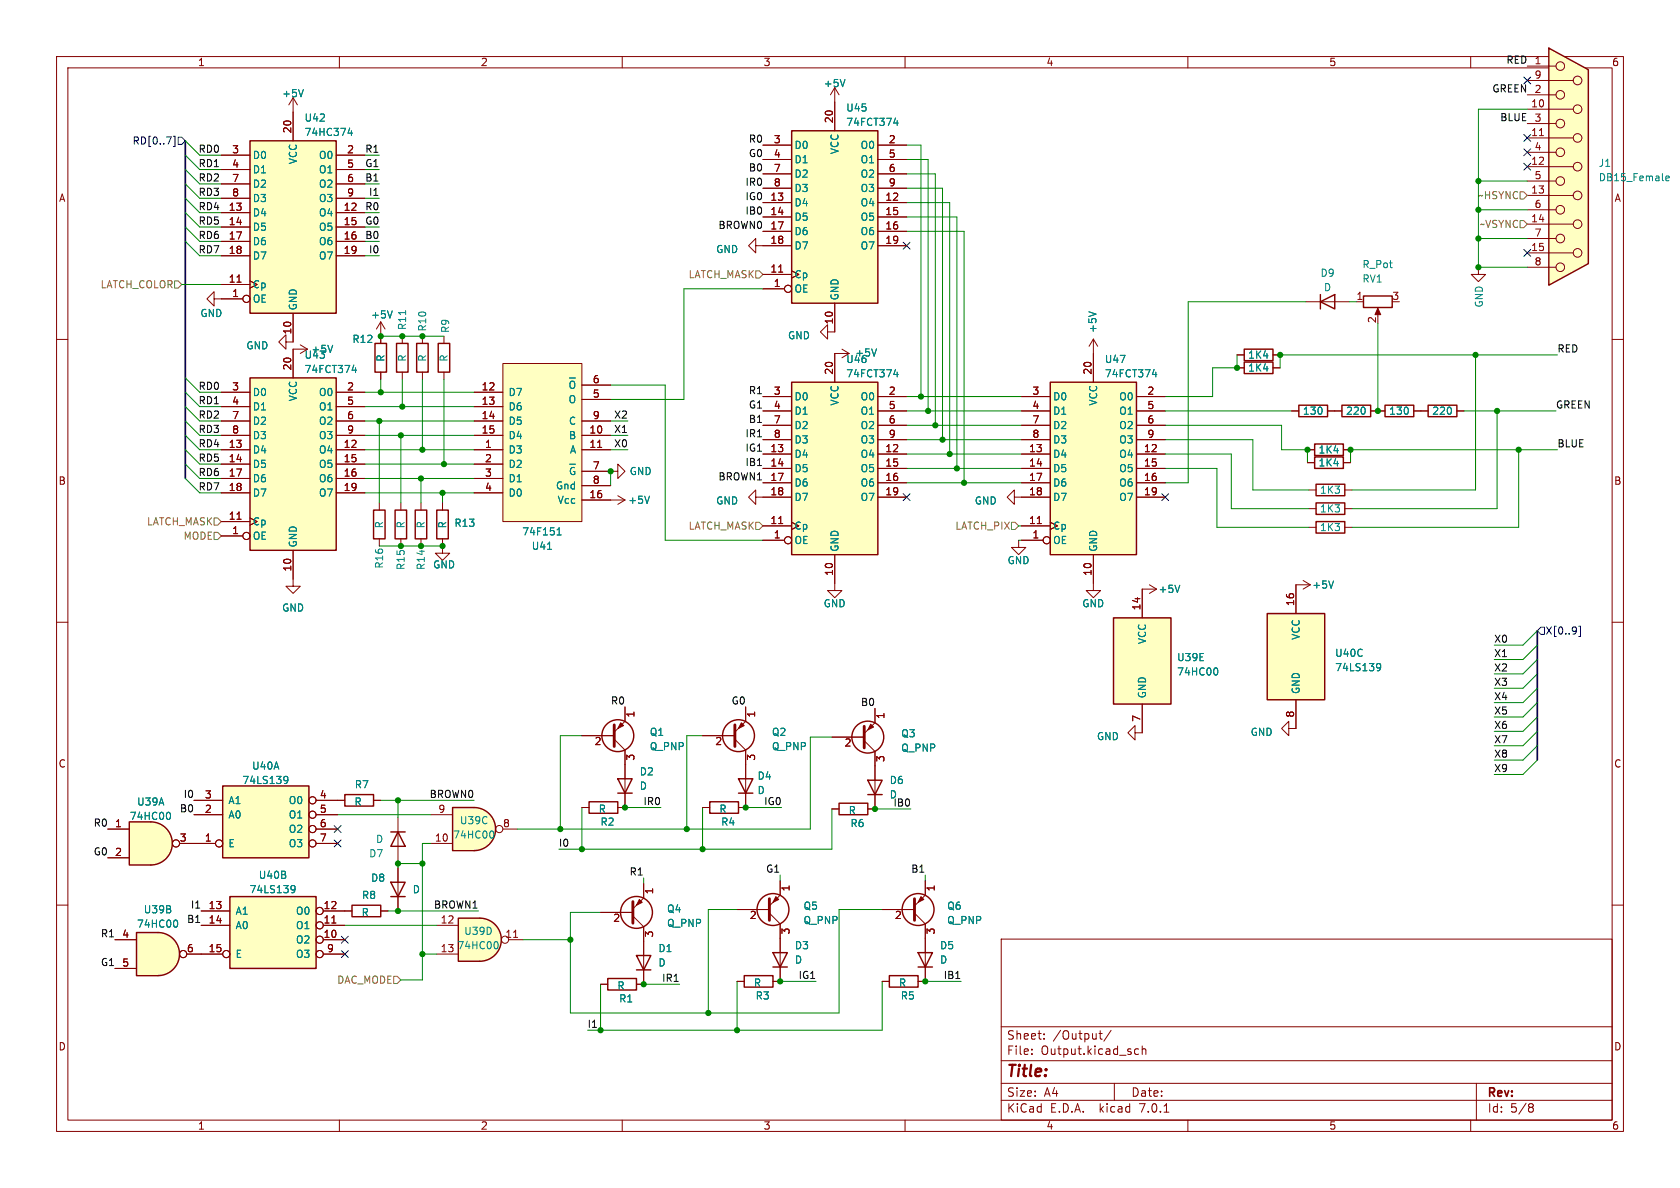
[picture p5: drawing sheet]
<svg xmlns="http://www.w3.org/2000/svg" width="297mm" height="210mm" viewBox="0 0 297 210" stroke-linecap="round" stroke-linejoin="round" font-family="sans-serif">
<g fill="none" stroke="#840000" stroke-width=".18">
<path d="M10 10h277v190h-277zM12 12h273v186h-273zM60 10v2M110 10v2M160 10v2M210 10v2M260 10v2M10 60h2M285 60h2M10 110h2M285 110h2M147.1 130.3h5.7"/>
<path d="M152.8 130.9l1.9 1.9v2.6M154.7 125.2v2.6l-1.9 1.9M10 160h2M124.2 142.7h1.3M130.6 142.7h1.2M137.9 155.7v2.5l-1.9 1.9M285 160h2M130.3 160.8h5.7M136 161.4l1.9 1.9v2.6M177 166h108v32h-108zM60 198v2M110 198v2"/>
<path d="M160 198v2M177 194.5h108M177 191.5h108M177 187.5h108M177 181.5h108M182.4 186.3v.1M182.4 185.5v.1M184.6 183.6v.1M184.6 182.8v.1M194.3 182.7h.6M194.5 182.2v1.3l.4 .2M196.4 182.1l-1.3 2"/>
<path d="M197 191.5v3M200.7 186.3h.6M200.7 185.5h.6M201.9 185.5l.2-.1 .4 .1 .1 .9M201.9 184.9v1.5M205.8 196.6h.8M210 198v2M260 198v2M261 191.5v6.5M270.5 195.1l.4 .1 .2 .2-.3 .3M270.5 195.7h.3M270.8 195.7l.2 .2 .1 .4-.2 .2-.4 .1"/>
</g>
<path d="M152.8 128.4v3.8M136 158.9v3.8" fill="none" stroke="#840000" stroke-width=".51"/>
<g fill="#840000" stroke="#840000" stroke-width=".18">
<path d="M137.2 158.5l.5 .5-1 .5z"/>
<path d="M153.9 128l.5 .5-1 .5z"/>
</g>
<g fill="none" stroke="#840000" stroke-width=".25">
<path d="M125.5 141.7h5.1v2.1h-5.1z"/>
<circle cx="153.4" cy="130.3" r="2.82"/>
<circle cx="136.7" cy="160.8" r="2.82"/>
</g>
<path d="M27.9 164.8a3.8 3.8 0 0 1 3.8 3.9 3.8 3.8 0 0 1-3.8 3.8z" fill="#ffffc2" stroke="#ffffc2" stroke-width=".18"/>
<path d="M24.1 164.8h3.8v7.7h-3.8z" fill="#ffffc2"/>
<g fill="none" stroke="#840000" stroke-width=".25">
<path d="M24.1 164.8h3.8a3.8 3.8 0 0 1 3.8 3.9 3.8 3.8 0 0 1-3.8 3.8h-3.8zM112.5 168.9h2.6l-1.3 2.6zM112.5 171.5h2.6"/>
<circle cx="112.5" cy="161.3" r="2.82"/>
</g>
<g fill="none" stroke="#840000" stroke-width=".18">
<path d="M51.8 102.4v1.2h1.3l-1.3 1.3-1.3-1.3h1.3M113.8 156.2v2.6l-1.9 1.9M20.3 166.1h3.8M20.3 171.2h3.8M33 168.7h2.6M106.2 161.3h5.7M111.9 161.9l1.9 1.9v10.2"/>
<circle cx="32.4" cy="168.7" r=".63"/>
</g>
<path d="M31.1 162.6a.79 .79 0 0 1 0 1.3" fill="none" stroke="#008484" stroke-width=".18"/>
<path d="M111.9 159.4v3.8" fill="none" stroke="#840000" stroke-width=".51"/>
<path d="M113 159l.5 .5-1 .5z" fill="#840000" stroke="#840000" stroke-width=".18"/>
<path d="M26.7 145.3a3.8 3.8 0 0 1 3.8 3.8 3.8 3.8 0 0 1-3.8 3.8z" fill="#ffffc2" stroke="#ffffc2" stroke-width=".18"/>
<path d="M22.9 145.3h3.8v7.6h-3.8z" fill="#ffffc2"/>
<path d="M70.1 60.7h2v5.1h-2zM77.2 90.2h2v5.1h-2zM22.9 145.3h3.8a3.8 3.8 0 0 1 3.8 3.8 3.8 3.8 0 0 1-3.8 3.8h-3.8z" fill="none" stroke="#840000" stroke-width=".25"/>
<g fill="none" stroke="#840000" stroke-width=".18">
<path d="M71.1 59.4v1.3M71.1 65.8v1.3M78.2 88.9v1.3M78.2 95.3v1.2M107.9 83.3h1.3v-1.3l1.3 1.3-1.3 1.3v-1.3M107.9 88.4h2.6M109.2 87.6l1.3 .8M110.5 88.4l-1.3 .8M133.6 87.9v-1.3l-1.3 1.3 1.3 1.3v-1.3h1.3M147.6 103.1v1.3h1.2l-1.2 1.3-1.3-1.3h1.3M201.9 104.1h2.6M203.2 103.4l1.3 .7"/>
<path d="M204.5 104.1l-1.3 .8M19 146.6h3.9M19 151.6h3.9M31.7 149.1h2.6"/>
<circle cx="31.1" cy="149.1" r=".63"/>
</g>
<path d="M114.8 87.7l-.4 1.3M208.6 103.5l-.5 1.2M29.8 143.6a.79 .79 0 0 1 0 1.3" fill="none" stroke="#008484" stroke-width=".18"/>
<path d="M273.8 8.5l7 3.8v34.3l-7 3.8z" fill="#ffffc2"/>
<g fill="none" stroke="#840000" stroke-width=".18">
<path d="M270 19.3h8.1M270 16.8h5.1M270 14.2h8.1M270 11.7h5.1M270 39.6h8.1M270 37.1h5.1M270 34.5h8.1M270 32h5.1M270 29.5h8.1M270 26.9h5.1M270 24.4h8.1M270 21.8h5.1"/>
<path d="M272.1 24h.8M67.3 56.9l-.8 1.3M67.3 56.9v2.5M67.3 56.9l.8 1.3M74.7 59.4v1.3M78.5 59.4v1.3M270 47.2h5.1M270 44.7h8.1M270 42.2h5.1M74.7 65.8v1.3M78.5 65.8v1.3M102.9 130h5.7"/>
<path d="M108.6 130.7l1.9 1.9v10.1h-1.3M110.5 125v2.5l-1.9 1.9M124.2 130h5.7M129.9 130.7l1.9 1.9v2.5M131.8 125v2.5l-1.9 1.9M102.9 142.7h1.2"/>
<circle cx="275.8" cy="16.8" r=".76"/>
<circle cx="275.8" cy="11.7" r=".76"/>
<circle cx="278.9" cy="19.3" r=".76"/>
<circle cx="278.9" cy="14.2" r=".76"/>
<circle cx="275.8" cy="37.1" r=".76"/>
<circle cx="275.8" cy="32" r=".76"/>
<circle cx="275.8" cy="26.9" r=".76"/>
<circle cx="275.8" cy="21.8" r=".76"/>
<circle cx="278.9" cy="39.6" r=".76"/>
<circle cx="278.9" cy="34.5" r=".76"/>
<circle cx="278.9" cy="24.4" r=".76"/>
<circle cx="278.9" cy="29.5" r=".76"/>
<circle cx="275.8" cy="47.2" r=".76"/>
<circle cx="275.8" cy="42.2" r=".76"/>
<circle cx="278.9" cy="44.7" r=".76"/>
</g>
<g fill="none" stroke="#840000" stroke-width=".25">
<path d="M273.8 8.5l7 3.8v34.3l-7 3.8zM73.7 60.7h2v5.1h-2zM77.5 60.7h2v5.1h-2zM109.2 137.7h2.6l-1.3 2.5zM104.1 141.7h5.1v2.1h-5.1zM109.2 140.2h2.6"/>
<circle cx="109.2" cy="130" r="2.82"/>
<circle cx="130.6" cy="130" r="2.82"/>
</g>
<path d="M294.5 31.5l.6-.1-.1-.2-.3-.1-.2 .2 .1 .6h.4M69.4 54.9l-.5 1.3" fill="none" stroke="#008484" stroke-width=".18"/>
<path d="M108.6 128.1v3.9M129.9 128.1v3.9" fill="none" stroke="#840000" stroke-width=".51"/>
<g fill="#840000" stroke="#840000" stroke-width=".18">
<path d="M109.7 127.8l.5 .5-1 .5z"/>
<path d="M131.1 127.8l.5 .5-1 .5z"/>
</g>
<path d="M83.8 142.7a3.8 3.8 0 0 1 3.8 3.9 3.8 3.8 0 0 1-3.8 3.8z" fill="#ffffc2" stroke="#ffffc2" stroke-width=".18"/>
<path d="M80 142.7h3.8v7.7h-3.8z" fill="#ffffc2"/>
<path d="M66 90.2h2.1v5.1h-2.1zM69.8 90.2h2.1v5.1h-2.1zM80 142.7h3.8a3.8 3.8 0 0 1 3.8 3.9 3.8 3.8 0 0 1-3.8 3.8h-3.8z" fill="none" stroke="#840000" stroke-width=".25"/>
<g fill="none" stroke="#840000" stroke-width=".18">
<path d="M83.8 79.5h5.1M83.8 77h5.1M83.8 69.3h5.1M83.8 71.9h5.1M83.8 74.4h5.1M88.9 64.3h14v27.9h-14zM102.9 79.5h5M102.9 77h5M102.9 74.4h5M102.9 70.6h5M102.9 68.1h5M105.7 79.1h.7"/>
<path d="M67.1 88.9v1.3M67.1 95.3v1.2M70.9 88.9v1.3M70.9 95.3v1.2M83.8 82h5.1M83.8 84.6h5.1M83.8 87.1h5.1M102.9 88.4h5M102.9 83.3h5M102.9 85.9h5M76.2 149.1h3.8M76.2 144h3.8"/>
<path d="M88.9 146.6h2.5"/>
<circle cx="88.3" cy="146.6" r=".63"/>
</g>
<path d="M100.7 66.8h1M100.8 67.8a.42 .42 0 0 1 .4-.4 .42 .42 0 0 1 .4 .4M96.8 97.1h.7M98.5 94.6h.7M98.5 93.7l.3-.4v1.3M100.7 82.1h1M101.6 82.7h-.5l-.2 .2M87 146.9a.79 .79 0 0 1 0 1.3" fill="none" stroke="#008484" stroke-width=".18"/>
<g fill="#ffffc2" stroke="#ffffc2" stroke-width=".18">
<path d="M88.9 64.3h14v27.9h-14z"/>
<path d="M84.8 162.3a3.8 3.8 0 0 1 3.8 3.8 3.8 3.8 0 0 1-3.8 3.8z"/>
</g>
<path d="M81 162.3h3.8v7.6h-3.8z" fill="#ffffc2"/>
<g fill="none" stroke="#840000" stroke-width=".25">
<path d="M44.2 24.9h15.2v30.5h-15.2zM140 23.1h15.2v30.5h-15.2zM233.4 53.3l2.6-1.2v2.5zM233.4 52.1v2.5M241 52.3h5.1v2.1h-5.1zM44.2 66.8h15.2v30.5h-15.2zM66.3 60.7h2v5.1h-2zM140 67.6h15.2v30.4h-15.2zM185.7 67.6h15.2v30.4h-15.2zM220 61.7h5v2.1h-5zM220 64h5v2h-5zM229.6 71.6h5.1v2.1h-5.1z"/>
<path d="M232.4 78.5h5.1v2h-5.1zM237.2 71.6h5.1v2.1h-5.1zM244.9 71.6h5v2.1h-5zM252.5 71.6h5.1v2.1h-5.1zM73.4 90.2h2v5.1h-2zM232.4 80.8h5.1v2h-5.1zM232.7 88.9h5v2h-5zM232.7 92.2h5v2h-5zM232.7 85.6h5v2h-5zM196.8 109.2h10.2v15.3h-10.2zM224 108.5h10.2v15.2h-10.2zM39.4 138.9h15.2v12.7h-15.2z"/>
<path d="M130.6 137.7h2.5l-1.3 2.5zM153.4 137.9h2.6l-1.3 2.6zM40.6 158.5h15.3v12.7h-15.3zM61 140.5h5v2h-5zM69.1 156h2.5l-1.2 2.5zM69.1 147.1h2.5M69.1 158.5h2.5M70.4 147.1l1.2 2.5h-2.5zM130.6 140.2h2.5M148.3 142h5.1v2h-5.1zM153.4 140.5h2.6M62.2 160h5.1v2.1h-5.1z"/>
<path d="M81 162.3h3.8a3.8 3.8 0 0 1 3.8 3.8 3.8 3.8 0 0 1-3.8 3.8h-3.8zM107.4 173h5.1v2h-5.1zM131.6 172.5h5.1v2h-5.1zM136.7 168.4h2.5l-1.3 2.5zM136.7 170.9h2.5M157.2 172.5h5.1v2h-5.1zM162.3 168.4h2.5l-1.2 2.5zM162.3 170.9h2.5"/>
<circle cx="162.3" cy="160.8" r="2.82"/>
</g>
<g fill="none" stroke="#840000" stroke-width=".18">
<path d="M51.8 17.3v7.6M51.8 17.3l-.7 1.2M51.8 17.3l.8 1.2M147.6 15.5v7.6M147.6 15.5l-.8 1.3M147.6 15.5l.7 1.3M39.1 37.6h5.1M39.1 27.4h5.1M39.1 30h5.1M39.1 32.5h5.1M39.1 35.1h5.1M59.4 37.6h5.1"/>
<path d="M59.4 27.4h5.1M59.4 30h5.1M59.4 32.5h5.1M59.4 35.1h5.1M134.9 35.8h5.1M134.9 38.4h5.1M134.9 25.7h5.1M134.9 28.2h5.1M134.9 30.7h5.1M134.9 33.3h5.1M155.2 35.8h5.1M155.2 38.4h5.1"/>
<path d="M155.2 25.7h5.1M155.2 28.2h5.1M155.2 30.7h5.1M155.2 33.3h5.1M37.8 52.8v-1.2l-1.2 1.2 1.2 1.3v-1.3h5.1M39.1 50.3h5.1M39.1 40.1h5.1M39.1 42.7h5.1M39.1 45.2h5.1M41.9 49.9h.7M51.8 55.4v5.1h-1.3v1.2l-1.2-1.2 1.2-1.3v1.3M59.4 40.1h5.1"/>
<path d="M59.4 42.7h5.1M59.4 45.2h5.1M67.3 59.4v1.3M133.6 43.4v-1.2l-1.3 1.2 1.3 1.3v-1.3h6.4M134.9 51.1h3.8M134.9 48.5h5.1M134.9 40.9h5.1M137.7 48.1h.7M147.6 53.6v5.1h-1.3v1.2l-1.3-1.2 1.3-1.3v1.3M155.2 40.9h5.1M155.2 43.4h5.1M193.3 59.9l-.8 1.3"/>
<path d="M193.3 59.9v7.7M193.3 59.9l.8 1.3M230.9 53.3h7.6M239.8 53.3h1.2M243.6 54.9v1M261.4 47.2v1.3h1.2l-1.2 1.3-1.3-1.3h1.3M39.1 79.5h5.1M39.1 69.3h5.1M39.1 71.9h5.1M39.1 74.4h5.1M39.1 77h5.1M53.1 61l1.3 .7"/>
<path d="M54.4 61.7h-2.6v5.1M54.4 61.7l-1.3 .8M59.4 79.5h5.1M59.4 69.3h5.1M59.4 71.9h5.1M59.4 74.4h5.1M59.4 77h5.1M67.3 65.8v1.3M83.8 79.5h5.1M83.8 69.3h5.1M83.8 71.9h5.1M83.8 74.4h5.1"/>
<path d="M83.8 77h5.1M102.9 79.5h5M102.9 74.4h5M102.9 77h5M102.9 70.6h5M102.9 68.1h5M105.7 79.1h.7M134.9 70.1h5.1M134.9 72.6h5.1M134.9 75.2h5.1M134.9 77.7h5.1M148.8 61.7l1.3 .8"/>
<path d="M150.1 62.5h-2.5v5.1M150.1 62.5l-1.3 .7M155.2 70.1h5.1M155.2 72.6h5.1M155.2 75.2h5.1M155.2 77.7h5.1M180.6 70.1h5.1M180.6 72.6h5.1M180.6 75.2h5.1M180.6 77.7h5.1M200.9 70.1h5.1M200.9 72.6h5.1"/>
<path d="M200.9 75.2h5.1M200.9 77.7h5.1M218.7 62.7h1.3M218.7 65h1.3M225 62.7h1.3M225 65h1.3M228.3 72.6h1.3M231.1 79.5h1.3M234.7 72.6h2.5M237.5 79.5h1.3M242.3 72.6h2.6M249.9 72.6h2.6"/>
<path d="M257.6 72.6h1.2M39.1 94.7h3.8M39.1 92.2h5.1M39.1 82h5.1M39.1 84.6h5.1M39.1 87.1h5.1M41.9 91.8h.7M51.8 97.3v5.1M59.4 82h5.1M59.4 84.6h5.1M59.4 87.1h5.1M74.4 88.9v1.3"/>
<path d="M74.4 95.3v1.2M78.2 95.3v2.5h1.3l-1.3 1.3-1.2-1.3h1.2M78.2 88.9v1.3M83.8 82h5.1M83.8 84.6h5.1M83.8 87.1h5.1M102.9 88.4h5M102.9 83.3h5M102.9 85.9h5M134.9 95.5h3.8M134.9 93h5.1M134.9 80.3h5.1"/>
<path d="M134.9 82.8h5.1M134.9 85.3h5.1M134.9 87.9h5.1M137.7 92.6h.7M147.6 98v5.1M155.2 80.3h5.1M155.2 82.8h5.1M155.2 85.3h5.1M155.2 87.9h5.1M179.3 87.9v-1.3l-1.2 1.3 1.2 1.3v-1.3h6.4M180.1 95.5v1.3h1.3l-1.3 1.2-1.3-1.2h1.3M180.6 95.5h3.8"/>
<path d="M180.6 93h5.1M180.6 80.3h5.1M180.6 82.8h5.1M180.6 85.3h5.1M183.4 92.6h.7M193.3 98v6.4h1.3l-1.3 1.3-1.3-1.3h1.3M200.9 80.3h5.1M200.9 82.8h5.1M200.9 85.3h5.1M200.9 87.9h5.1M231.1 81.8h1.3M231.4 89.9h1.3"/>
<path d="M231.4 93.2h1.3M231.4 86.6h1.3M237.5 81.8h1.3M237.7 89.9h1.3M237.7 93.2h1.3M237.7 86.6h1.3M201.9 104.1v5.1M230.4 102.6l1.2 .8M231.6 103.4h-2.5v5.1M231.6 103.4l-1.2 .7M102.9 130h5.7M110.5 125v2.5"/>
<path d="M110.5 132.6v5.1M124.2 130h5.7M131.8 125v2.5M131.8 132.6v10.1h-1.2M147.1 130.3h5.7M154.7 125.2v2.6M154.7 132.8v10.2h-1.3M201.9 124.5v5h-1.2v1.3l-1.3-1.3 1.3-1.2v1.2M229.1 123.7v5.1h-1.3v1.2l-1.2-1.2 1.2-1.3v1.3M19 146.6h3.9M19 151.6h3.9M31.7 149.1h6.4"/>
<path d="M34.3 141.5h5.1M34.3 144h5.1M55.9 141.5h5.1M55.9 149.1h3.8M55.9 144h3.8M55.9 146.6h3.8M66 141.5h1.3M70.4 144.5v7.6M70.4 153.4v7.6M102.9 142.7h1.2M110.5 140.2v2.5h-1.3M113.8 156.2v2.6"/>
<path d="M124.2 142.7h1.3M137.9 155.7v2.5M147.1 143h1.2M163.6 155.7v2.5l-1.9 1.9M20.3 166.1h3.8M20.3 171.2h3.8M33 168.7h6.4M35.6 163.6h5M35.6 161h5M57.1 166.1h3.9M57.1 163.6h3.9M57.1 168.7h3.9"/>
<path d="M57.1 161h5.1M58.7 163.2h.7M67.3 161h1.3M77.2 163.6h3.8M77.2 168.7h3.8M89.9 166.1h2.6M90.8 165.7h.7M106.2 174h1.2M106.2 161.3h5.7M113.8 171.5v2.5h-1.3M113.8 163.8v5.1M130.3 173.5h1.3"/>
<path d="M130.3 160.8h5.7M137.9 163.3v10.2h-1.2M156 173.5h1.2M156 160.8h5.7M161.7 161.4l1.9 1.9v10.2h-1.3"/>
<circle cx="43.6" cy="52.8" r=".63"/>
<circle cx="139.3" cy="51.1" r=".63"/>
<circle cx="43.6" cy="94.7" r=".63"/>
<circle cx="139.3" cy="95.5" r=".63"/>
<circle cx="185" cy="95.5" r=".63"/>
<circle cx="31.1" cy="149.1" r=".63"/>
<circle cx="38.7" cy="149.1" r=".63"/>
<circle cx="55.2" cy="141.5" r=".63"/>
<circle cx="55.2" cy="149.1" r=".63"/>
<circle cx="55.2" cy="146.6" r=".63"/>
<circle cx="55.2" cy="144" r=".63"/>
<circle cx="32.4" cy="168.7" r=".63"/>
<circle cx="40" cy="168.7" r=".63"/>
<circle cx="56.5" cy="166.1" r=".63"/>
<circle cx="56.5" cy="163.6" r=".63"/>
<circle cx="56.5" cy="161" r=".63"/>
<circle cx="56.5" cy="168.7" r=".63"/>
<circle cx="89.3" cy="166.1" r=".63"/>
</g>
<g fill="none" stroke="#008484" stroke-width=".18">
<path d="M53.6 15.8l-.4 1.3M149.4 14l-.4 1.3M61.8 22.6l-.3 .9h.8M62.1 23.1v.9M158 21.8h.8M158.6 21.3v.9M69.4 54.9l-.5 1.3M192.5 55.1l1.3 .4M58.8 61l-.4 1.3M62.2 65.4h.8M62.9 65v.9M100.7 66.8h1"/>
<path d="M100.8 67.8a.42 .42 0 0 1 .4-.4 .42 .42 0 0 1 .4 .4M155 61.7l-.5 1.2M158 66.2h.8M158.6 65.8v.8M203.7 66.2h.8M204.3 65.8v.8M96.8 97.1h.7M98.5 94.6h.7M98.5 93.7l.3-.4v1.3M100.7 82.1h1M101.6 82.7h-.5l-.2 .2M114.8 87.7l-.4 1.3"/>
<path d="M208.6 103.5l-.5 1.2M215 118.1a.79 .79 0 0 1 0 1.2M235.7 102.7l-.4 1.3M243.6 117.3l.4 .1a.84 .84 0 0 1-.3 1.2h-.2M244.1 117.8l-.3 .3h-.2M50.4 137.2l.4 .2a.84 .84 0 0 1-.3 1.1h-.2M50.9 137.8l-.3 .2h-.2M29.8 143.6a.79 .79 0 0 1 0 1.3M51.7 156.5l.4 .2a.84 .84 0 0 1-.3 1.1h-.2M52.2 157.1l-.3 .2h-.2M31.1 162.6a.79 .79 0 0 1 0 1.3M87.8 166.4a.79 .79 0 0 1 0 1.3"/>
</g>
<g fill="#ffffc2" stroke="#ffffc2" stroke-width=".18">
<path d="M196.8 109.2h10.2v15.3h-10.2z"/>
<path d="M44.2 66.8h15.2v30.5h-15.2z"/>
<path d="M44.2 24.9h15.2v30.5h-15.2z"/>
<path d="M140 67.6h15.2v30.4h-15.2z"/>
<path d="M185.7 67.6h15.2v30.4h-15.2z"/>
<path d="M140 23.1h15.2v30.5h-15.2z"/>
<path d="M224 108.5h10.2v15.2h-10.2z"/>
<path d="M40.6 158.5h15.3v12.7h-15.3z"/>
<path d="M39.4 138.9h15.2v12.7h-15.2z"/>
</g>
<g fill="#840000" stroke="#840000" stroke-width=".18">
<path d="M243.6 54.5l.5 1.1h-1z"/>
<path d="M162.8 158.5l.5 .5-1 .5z"/>
</g>
<path d="M161.7 158.9v3.8" fill="none" stroke="#840000" stroke-width=".51"/>
<path d="M268.7 33.9h.7l.6 .6-.6 .7h-.7zM268.7 39h.7l.6 .6-.6 .7h-.7zM30.9 49.7h.6l.6 .6-.6 .6h-.6zM133.6 47.9h.6l.7 .6-.7 .6h-.6zM37.8 94.1h.7l.6 .6-.6 .7h-.7zM37.8 91.6h.7l.6 .6-.6 .6h-.7zM133.6 92.3h.6l.7 .7-.7 .6h-.6zM178.8 92.3h.7l.6 .7-.6 .6h-.7zM69.6 172.6h.6l.7 .6-.7 .7h-.6z" fill="none" stroke="#848400" stroke-width=".18"/>
<g fill="none" stroke="#000084" stroke-width=".18">
<path d="M269.4 13.6l1.2 1.2M270.6 13.6l-1.2 1.2M30.6 24.1h.3v1.8h-.3M31.5 24.3h.6l.7 .6-.7 .6h-.6zM269.4 28.9l1.2 1.2M269.4 23.8l1.2 1.2M269.4 26.3l1.2 1.2M270.6 28.9l-1.2 1.2M270.6 23.8l-1.2 1.2M270.6 26.3l-1.2 1.2M159.7 42.8l1.2 1.2M160.9 42.8l-1.2 1.2"/>
<path d="M269.4 44.1l1.2 1.2M270.6 44.1l-1.2 1.2M159.7 87.3l1.2 1.2M160.9 87.3l-1.2 1.2M205.4 87.3l1.2 1.2M206.6 87.3l-1.2 1.2M272.4 110.9h.6v1.2h-.6l-.6-.6zM279.1 110.7h.3v1.8h-.3M59.1 145.9l1.2 1.3M59.1 148.5l1.2 1.2M60.3 145.9l-1.2 1.3M60.3 148.5l-1.2 1.2"/>
<path d="M60.4 165.5l1.2 1.2M60.4 168l1.2 1.3M61.6 165.5l-1.2 1.2M61.6 168l-1.2 1.3"/>
</g>
<path d="M133.9 82.3h.7M169 173h.7" fill="none" stroke="#000" stroke-width=".18"/>
<path d="M32.8 24.9v59.7M271.8 111.5v22.9" fill="none" stroke="#000084" stroke-width=".3"/>
<g fill="none" stroke="#008400" stroke-width=".18">
<path d="M270 19.3h-8.6v27.9h8.6M32.8 37.6l2.5 2.5h3.8M32.8 30l2.5 2.5h3.8M32.8 35.1l2.5 2.5h3.8M32.8 32.5l2.5 2.6h3.8M32.8 24.9l2.5 2.5h3.8M32.8 27.4l2.5 2.6h3.8M64.5 32.5h2.6M64.5 35.1h2.6M64.5 27.4h2.6M160.3 35.8h7.6v44.5M160.3 33.3h6.3v44.4"/>
<path d="M160.3 30.7h5.1v44.5M160.3 28.2h3.8v44.4M160.3 25.7h2.5v44.4M160.3 38.4h8.9v44.4M261.4 32h8.6M261.4 37.1h8.6M32.1 50.3h7M32.8 40.1l2.5 2.6h3.8M32.8 42.7l2.5 2.5h3.8M64.5 45.2h2.6M67.3 59.4h11.2M134.9 51.1h-14v19.5h-13"/>
<path d="M160.3 40.9h10.1v44.4M230.9 53.3h-20.8v32h-4.1M238.5 53.3h1.3M243.6 57.2v15.4M261.4 42.2h8.6M32.8 77l2.5 2.5h3.8M32.8 66.8l2.5 2.5h3.8M32.8 71.9l2.5 2.5h3.8M32.8 79.5l2.5 2.5h3.8M32.8 74.4l2.5 2.6h3.8M32.8 69.3l2.5 2.6h3.8M64.5 79.5h19.3"/>
<path d="M64.5 69.3h19.3M64.5 74.4h19.3M64.5 77h19.3M64.5 71.9h19.3M67.1 74.4v14.5M67.3 67.1v2.2M70.9 77v11.9M71.1 67.1v4.8M74.7 67.1v12.4M78.5 67.1v14.9M107.9 79.5h3.1M107.9 68.1h9.7v27.4h17.3"/>
<path d="M107.9 74.4h3.1M107.9 77h3.1M160.3 75.2h20.3M160.3 72.6h20.3M160.3 77.7h20.3M160.3 70.1h20.3M206 75.2h20.6v4.3h4.5v2.3M206 72.6h22.3M206 77.7h15.5v8.9h9.9M218.7 62.7v2.3h-4.3v5.1h-8.4M258.8 72.6h16.3M260.9 62.7v23.9h-21.9"/>
<path d="M264.7 72.6v17.3h-25.7M268.5 79.5v13.7h-29.5M275.3 62.7h-49v2.3M275.3 79.5h-36.5v2.3M32.8 84.6l2.5 2.5h3.8M32.8 82l2.5 2.6h3.8M64.5 82h19.3M64.5 87.1h19.3M64.5 84.6h19.3M67.1 96.5h11.1M74.4 84.6v4.3M78.2 87.1v1.8"/>
<path d="M107.9 83.3v2.6M160.3 82.8h20.3M160.3 80.3h20.3M160.3 85.3h20.3M180.1 95.5h.5M180.1 93h.5M206 82.8h9.1v10.4h16.3M206 80.3h11.7v9.6h13.7M271.8 114l-2.6 2.6h-5M271.8 119.1l-2.6 2.6h-5M271.8 116.6l-2.6 2.5h-5M271.8 111.5l-2.6 2.5h-5"/>
<path d="M102.9 130h-3.8v16.6M124.2 130h-2.8v16.6M147.1 130.3h-3.8v16.3h-51.9M271.8 126.7l-2.6 2.6h-5M271.8 129.3l-2.6 2.5h-5M271.8 131.8l-2.6 2.6h-5M271.8 134.4l-2.6 2.5h-5M271.8 124.2l-2.6 2.5h-5M271.8 121.7l-2.6 2.5h-5M59.7 144h16.5M67.3 141.5h16.5M70.4 141.5v3"/>
<path d="M70.4 152.1v1.3M70.4 152.7h4.3M76.2 149.1h-1.5v24.1h-3.8M102.9 142.7v7.4M110.5 142.7h6.3M113.8 155.2v1M124.2 142.7v7.4M131.8 142.7h6.4M137.9 154.7v1M147.1 143v7.1h-48.3M154.7 143h6.3M163.6 154.7v1"/>
<path d="M61 163.6h16.2M68.6 161h16M74.7 168.7h2.5M92.5 166.1h8.3M106.2 174v8.1M113.8 174h6.3M130.3 173.5v8.6M130.3 160.8h-5.1v18.3M137.9 173.5h6.4M156 160.8h-7.7v18.3h-47.5v-17.8h5.4M156 173.5v8.6h-52.1M163.6 173.5h6.3"/>
</g>
<g fill="#008400" stroke="#008400" stroke-width=".18">
<circle cx="110.5" cy="142.7" r=".46"/>
<circle cx="99.1" cy="146.6" r=".46"/>
<circle cx="102.9" cy="150.1" r=".46"/>
<circle cx="100.8" cy="166.1" r=".46"/>
<circle cx="70.4" cy="161" r=".46"/>
<circle cx="74.7" cy="168.7" r=".46"/>
<circle cx="74.4" cy="84.6" r=".46"/>
<circle cx="74.7" cy="79.5" r=".46"/>
<circle cx="70.4" cy="141.5" r=".46"/>
<circle cx="70.4" cy="152.7" r=".46"/>
<circle cx="74.7" cy="152.7" r=".46"/>
<circle cx="74.4" cy="96.5" r=".46"/>
<circle cx="70.9" cy="96.5" r=".46"/>
<circle cx="130.3" cy="182.1" r=".46"/>
<circle cx="106.2" cy="182.1" r=".46"/>
<circle cx="125.2" cy="179.1" r=".46"/>
<circle cx="137.9" cy="173.5" r=".46"/>
<circle cx="113.8" cy="174" r=".46"/>
<circle cx="163.6" cy="173.5" r=".46"/>
<circle cx="78.2" cy="96.5" r=".46"/>
<circle cx="78.5" cy="82" r=".46"/>
<circle cx="78.2" cy="87.1" r=".46"/>
<circle cx="124.2" cy="150.1" r=".46"/>
<circle cx="74.7" cy="59.4" r=".46"/>
<circle cx="121.4" cy="146.6" r=".46"/>
<circle cx="154.7" cy="143" r=".46"/>
<circle cx="107.9" cy="83.3" r=".46"/>
<circle cx="131.8" cy="142.7" r=".46"/>
<circle cx="162.8" cy="70.1" r=".46"/>
<circle cx="164.1" cy="72.6" r=".46"/>
<circle cx="169.2" cy="82.8" r=".46"/>
<circle cx="167.9" cy="80.3" r=".46"/>
<circle cx="261.4" cy="37.1" r=".46"/>
<circle cx="261.4" cy="32" r=".46"/>
<circle cx="261.4" cy="47.2" r=".46"/>
<circle cx="261.4" cy="42.2" r=".46"/>
<circle cx="226.3" cy="62.7" r=".46"/>
<circle cx="231.1" cy="79.5" r=".46"/>
<circle cx="268.5" cy="79.5" r=".46"/>
<circle cx="218.7" cy="65" r=".46"/>
<circle cx="166.6" cy="77.7" r=".46"/>
<circle cx="165.4" cy="75.2" r=".46"/>
<circle cx="170.4" cy="85.3" r=".46"/>
<circle cx="264.7" cy="72.6" r=".46"/>
<circle cx="260.9" cy="62.7" r=".46"/>
<circle cx="243.6" cy="72.6" r=".46"/>
<circle cx="238.8" cy="79.5" r=".46"/>
<circle cx="67.3" cy="69.3" r=".46"/>
<circle cx="71.1" cy="71.9" r=".46"/>
<circle cx="67.3" cy="59.4" r=".46"/>
<circle cx="67.1" cy="74.4" r=".46"/>
<circle cx="70.9" cy="77" r=".46"/>
<circle cx="71.1" cy="59.4" r=".46"/>
</g>
<text font-size="2.8" fill="#840000" x="178" y="190.8">Title:</text>
<g font-size="2.1" fill="#840000">
<text x="178" y="183.9">Sheet:</text>
<text x="186.2" y="183.9">/Output/</text>
<text x="178" y="186.6">File:</text>
<text x="184" y="186.6">Output.kicad_sch</text>
<text x="178" y="196.8">KiCad</text>
<text x="178" y="194">Size:</text>
<text x="184.6" y="194">A4</text>
<text x="185.7" y="196.8">E.D.A.</text>
<text x="194.4" y="196.8">kicad</text>
<text x="200" y="194">Date:</text>
<text x="201.5" y="196.8">7.0.1</text>
<text x="263" y="194.2">Rev:</text>
<text x="263" y="196.8">Id:</text>
<text x="267" y="196.8">5/8</text>
</g>
<g font-size="1.8" fill="#840000">
<text x="35" y="11.8">1</text>
<text x="85" y="11.8">2</text>
<text x="135" y="11.8">3</text>
<text x="185" y="11.8">4</text>
<text x="235" y="11.8">5</text>
<text x="271.2" y="11.4">1</text>
<text x="285" y="11.8">6</text>
<text x="271.2" y="16.5">2</text>
<text x="271.2" y="14">9</text>
<text x="51.6" y="23.6" transform="rotate(-90 51.6 23.6)">20</text>
<text x="147.3" y="21.8" transform="rotate(-90 147.3 21.8)">20</text>
<text x="270.6" y="19.1">10</text>
<text x="271.2" y="21.6">3</text>
<text x="41" y="27.2">3</text>
<text x="41" y="29.7">4</text>
<text x="61.3" y="27.2">2</text>
<text x="61.3" y="29.7">5</text>
<text x="136.7" y="25.4">3</text>
<text x="136.7" y="27.9">4</text>
<text x="157.1" y="25.4">2</text>
<text x="157.1" y="27.9">5</text>
<text x="270.6" y="24.1">11</text>
<text x="270.6" y="29.2">12</text>
<text x="271.2" y="26.7">4</text>
<text x="10.4" y="35.8">A</text>
<text x="41" y="32.3">7</text>
<text x="41" y="34.8">8</text>
<text x="61.3" y="32.3">6</text>
<text x="61.3" y="34.8">9</text>
<text x="136.1" y="35.6">13</text>
<text x="136.7" y="30.5">7</text>
<text x="136.7" y="33">8</text>
<text x="156.5" y="35.6">12</text>
<text x="157.1" y="30.5">6</text>
<text x="157.1" y="33">9</text>
<text x="270.6" y="34.3">13</text>
<text x="271.2" y="31.8">5</text>
<text x="285.4" y="35.8">A</text>
<text x="40.4" y="37.3">13</text>
<text x="40.4" y="39.9">14</text>
<text x="60.7" y="37.3">12</text>
<text x="60.7" y="39.9">15</text>
<text x="136.1" y="38.1">14</text>
<text x="136.1" y="40.6">17</text>
<text x="156.5" y="38.1">15</text>
<text x="156.5" y="40.6">16</text>
<text x="270.6" y="39.4">14</text>
<text x="271.2" y="36.8">6</text>
<text x="271.2" y="41.9">7</text>
<text x="40.4" y="42.4">17</text>
<text x="40.4" y="45">18</text>
<text x="60.7" y="42.4">16</text>
<text x="60.7" y="45">19</text>
<text x="136.1" y="43.2">18</text>
<text x="156.5" y="43.2">19</text>
<text x="270.6" y="44.5">15</text>
<text x="271.2" y="47">8</text>
<text x="40.4" y="50">11</text>
<text x="41" y="52.6">1</text>
<text x="136.1" y="48.3">11</text>
<text x="136.7" y="50.8">1</text>
<text x="239.7" y="53.1">1</text>
<text x="246.1" y="53.1">3</text>
<text x="51.6" y="59.2" transform="rotate(-90 51.6 59.2)">10</text>
<text x="147.3" y="57.4" transform="rotate(-90 147.3 57.4)">10</text>
<text x="243.3" y="57.2" transform="rotate(-90 243.3 57.2)">2</text>
<text x="51.6" y="65.5" transform="rotate(-90 51.6 65.5)">20</text>
<text x="41" y="69.1">3</text>
<text x="41" y="71.6">4</text>
<text x="61.3" y="69.1">2</text>
<text x="61.3" y="71.6">5</text>
<text x="85.1" y="69.1">12</text>
<text x="85.1" y="71.6">13</text>
<text x="104.7" y="70.4">5</text>
<text x="104.7" y="67.8">6</text>
<text x="136.7" y="69.9">3</text>
<text x="147.3" y="66.3" transform="rotate(-90 147.3 66.3)">20</text>
<text x="157.1" y="69.9">2</text>
<text x="182.5" y="69.9">3</text>
<text x="193" y="66.3" transform="rotate(-90 193 66.3)">20</text>
<text x="202.8" y="69.9">2</text>
<text x="41" y="74.2">7</text>
<text x="41" y="76.7">8</text>
<text x="61.3" y="74.2">6</text>
<text x="61.3" y="76.7">9</text>
<text x="85.1" y="74.2">14</text>
<text x="85.1" y="76.7">15</text>
<text x="104.1" y="76.7">10</text>
<text x="104.7" y="74.2">9</text>
<text x="136.7" y="72.4">4</text>
<text x="136.7" y="74.9">7</text>
<text x="136.7" y="77.5">8</text>
<text x="157.1" y="72.4">5</text>
<text x="157.1" y="74.9">6</text>
<text x="157.1" y="77.5">9</text>
<text x="182.5" y="72.4">4</text>
<text x="182.5" y="74.9">7</text>
<text x="182.5" y="77.5">8</text>
<text x="202.8" y="72.4">5</text>
<text x="202.8" y="74.9">6</text>
<text x="202.8" y="77.5">9</text>
<text x="40.4" y="79.2">13</text>
<text x="40.4" y="81.8">14</text>
<text x="60.7" y="79.2">12</text>
<text x="60.7" y="81.8">15</text>
<text x="85.7" y="79.2">1</text>
<text x="85.7" y="81.8">2</text>
<text x="104.1" y="79.2">11</text>
<text x="104.7" y="83.1">7</text>
<text x="136.1" y="80">13</text>
<text x="136.1" y="82.6">14</text>
<text x="156.5" y="80">12</text>
<text x="156.5" y="82.6">15</text>
<text x="181.9" y="80">13</text>
<text x="181.9" y="82.6">14</text>
<text x="202.2" y="80">12</text>
<text x="202.2" y="82.6">15</text>
<text x="10.3" y="85.8">B</text>
<text x="40.4" y="84.3">17</text>
<text x="40.4" y="86.9">18</text>
<text x="60.7" y="84.3">16</text>
<text x="60.7" y="86.9">19</text>
<text x="85.7" y="84.3">3</text>
<text x="85.7" y="86.9">4</text>
<text x="104.1" y="88.1">16</text>
<text x="104.7" y="85.6">8</text>
<text x="136.1" y="85.1">17</text>
<text x="136.1" y="87.6">18</text>
<text x="156.5" y="85.1">16</text>
<text x="156.5" y="87.6">19</text>
<text x="181.9" y="85.1">17</text>
<text x="181.9" y="87.6">18</text>
<text x="202.2" y="85.1">16</text>
<text x="202.2" y="87.6">19</text>
<text x="285.3" y="85.8">B</text>
<text x="40.4" y="91.9">11</text>
<text x="41" y="94.5">1</text>
<text x="136.1" y="92.7">11</text>
<text x="136.7" y="95.3">1</text>
<text x="181.9" y="92.7">11</text>
<text x="182.5" y="95.3">1</text>
<text x="51.6" y="101.1" transform="rotate(-90 51.6 101.1)">10</text>
<text x="147.3" y="101.9" transform="rotate(-90 147.3 101.9)">10</text>
<text x="193" y="101.9" transform="rotate(-90 193 101.9)">10</text>
<text x="201.7" y="108" transform="rotate(-90 201.7 108)">14</text>
<text x="228.9" y="107.2" transform="rotate(-90 228.9 107.2)">16</text>
<text x="105.1" y="132">2</text>
<text x="112.4" y="126.9" transform="rotate(-90 112.4 126.9)">1</text>
<text x="126.4" y="132">2</text>
<text x="133.7" y="126.9" transform="rotate(-90 133.7 126.9)">1</text>
<text x="156.6" y="127.2" transform="rotate(-90 156.6 127.2)">1</text>
<text x="201.7" y="127.7" transform="rotate(-90 201.7 127.7)">7</text>
<text x="228.9" y="126.9" transform="rotate(-90 228.9 126.9)">8</text>
<text x="10.3" y="135.8">C</text>
<text x="112.4" y="134.5" transform="rotate(-90 112.4 134.5)">3</text>
<text x="133.7" y="134.5" transform="rotate(-90 133.7 134.5)">3</text>
<text x="149.3" y="132.2">2</text>
<text x="156.6" y="134.8" transform="rotate(-90 156.6 134.8)">3</text>
<text x="285.3" y="135.8">C</text>
<text x="36.2" y="143.8">2</text>
<text x="36.2" y="141.2">3</text>
<text x="56.5" y="141.2">4</text>
<text x="56.5" y="143.8">5</text>
<text x="77.4" y="143.8">9</text>
<text x="20.3" y="146.3">1</text>
<text x="31.7" y="148.8">3</text>
<text x="36.2" y="148.8">1</text>
<text x="56.5" y="146.3">6</text>
<text x="56.5" y="148.8">7</text>
<text x="76.8" y="148.8">10</text>
<text x="88.9" y="146.3">8</text>
<text x="20.3" y="151.4">2</text>
<text x="36.8" y="160.8">13</text>
<text x="57.1" y="160.8">12</text>
<text x="115.7" y="158.1" transform="rotate(-90 115.7 158.1)">1</text>
<text x="139.8" y="157.6" transform="rotate(-90 139.8 157.6)">1</text>
<text x="165.5" y="157.6" transform="rotate(-90 165.5 157.6)">1</text>
<text x="21.6" y="165.9">4</text>
<text x="36.8" y="163.3">14</text>
<text x="57.1" y="165.9">10</text>
<text x="57.1" y="163.3">11</text>
<text x="77.8" y="163.3">12</text>
<text x="89.3" y="165.9">11</text>
<text x="108.4" y="163.2">2</text>
<text x="115.7" y="165.8" transform="rotate(-90 115.7 165.8)">3</text>
<text x="132.5" y="162.7">2</text>
<text x="139.8" y="165.3" transform="rotate(-90 139.8 165.3)">3</text>
<text x="158.1" y="162.7">2</text>
<text x="165.5" y="165.3" transform="rotate(-90 165.5 165.3)">3</text>
<text x="21.6" y="170.9">5</text>
<text x="33" y="168.4">6</text>
<text x="36.8" y="168.4">15</text>
<text x="57.8" y="168.4">9</text>
<text x="77.8" y="168.4">13</text>
<text x="10.3" y="185.8">D</text>
<text x="285.3" y="185.8">D</text>
<text x="35" y="199.8">1</text>
<text x="85" y="199.8">2</text>
<text x="135" y="199.8">3</text>
<text x="185" y="199.8">4</text>
<text x="235" y="199.8">5</text>
<text x="285" y="199.8">6</text>
</g>
<g font-size="1.8">
<text x="266.2" y="11.3">RED</text>
<text x="263.7" y="16.4">GREEN</text>
<text x="265.1" y="21.5">BLUE</text>
<text x="35" y="29.6">RD1</text>
<text x="35" y="27.1">RD0</text>
<text x="64.4" y="27.1">R1</text>
<text x="132.3" y="27.8">G0</text>
<text x="132.3" y="25.3">R0</text>
<text x="35" y="34.7">RD3</text>
<text x="35" y="32.2">RD2</text>
<text x="64.4" y="32.2">B1</text>
<text x="65.1" y="34.7">I1</text>
<text x="131.7" y="32.9">IR0</text>
<text x="131.7" y="35.5">IG0</text>
<text x="132.3" y="30.4">B0</text>
<text x="35" y="37.2">RD4</text>
<text x="35" y="39.8">RD5</text>
<text x="126.9" y="40.5">BROWN0</text>
<text x="131.7" y="38">IB0</text>
<text x="35" y="42.3">RD6</text>
<text x="35" y="44.9">RD7</text>
<text x="65.1" y="44.9">I0</text>
<text x="275.3" y="62.4">RED</text>
<text x="35" y="71.5">RD1</text>
<text x="35" y="69">RD0</text>
<text x="132.3" y="69.8">R1</text>
<text x="35" y="76.6">RD3</text>
<text x="35" y="74.1">RD2</text>
<text x="108.5" y="76.6">X1</text>
<text x="108.5" y="74.1">X2</text>
<text x="131.7" y="77.4">IR1</text>
<text x="132.3" y="72.3">G1</text>
<text x="132.3" y="74.8">B1</text>
<text x="275.1" y="72.3">GREEN</text>
<text x="35" y="81.7">RD5</text>
<text x="35" y="79.2">RD4</text>
<text x="108.5" y="79.2">X0</text>
<text x="131.7" y="79.9">IG1</text>
<text x="131.7" y="82.5">IB1</text>
<text x="275.3" y="79.2">BLUE</text>
<text x="35" y="84.2">RD6</text>
<text x="35" y="86.8">RD7</text>
<text x="126.9" y="85">BROWN1</text>
<text x="264.2" y="113.7">X0</text>
<text x="264.2" y="118.8">X2</text>
<text x="264.2" y="116.2">X1</text>
<text x="107.9" y="124.6">R0</text>
<text x="129.2" y="124.6">G0</text>
<text x="152.1" y="124.9">B0</text>
<text x="264.2" y="123.9">X4</text>
<text x="264.2" y="121.3">X3</text>
<text x="264.2" y="131.5">X7</text>
<text x="264.2" y="126.4">X5</text>
<text x="264.2" y="128.9">X6</text>
<text x="264.2" y="136.6">X9</text>
<text x="264.2" y="134">X8</text>
<text x="31.7" y="143.7">B0</text>
<text x="32.3" y="141.1">I0</text>
<text x="75.8" y="141.1">BROWN0</text>
<text x="113.6" y="142.4">IR0</text>
<text x="135" y="142.4">IG0</text>
<text x="157.8" y="142.7">IB0</text>
<text x="16.4" y="146.2">R0</text>
<text x="98.8" y="149.8">I0</text>
<text x="16.4" y="151.3">G0</text>
<text x="111.2" y="154.8">R1</text>
<text x="135.3" y="154.3">G1</text>
<text x="161" y="154.3">B1</text>
<text x="33.6" y="160.7">I1</text>
<text x="76.6" y="160.7">BROWN1</text>
<text x="17.7" y="165.8">R1</text>
<text x="33" y="163.2">B1</text>
<text x="17.7" y="170.8">G1</text>
<text x="116.9" y="173.6">IR1</text>
<text x="141.1" y="173.1">IG1</text>
<text x="166.7" y="173.1">IB1</text>
<text x="103.9" y="181.8">I1</text>
</g>
<g font-size="1.8" fill="#008484">
<text x="49.8" y="17.3">+5V</text>
<text x="145.6" y="15.6">+5V</text>
<text x="53.8" y="21.7">U42</text>
<text x="149.5" y="19.9">U45</text>
<text x="149.5" y="22.4">74FCT374</text>
<text x="44.7" y="28.3">D0</text>
<text x="52.6" y="29.2" transform="rotate(-90 52.6 29.2)">VCC</text>
<text x="53.8" y="24.2">74HC374</text>
<text x="56.3" y="28.3">O0</text>
<text x="140.5" y="26.5">D0</text>
<text x="140.5" y="29">D1</text>
<text x="148.4" y="27.4" transform="rotate(-90 148.4 27.4)">VCC</text>
<text x="152" y="26.5">O0</text>
<text x="152" y="29">O1</text>
<text x="282.6" y="29.7">J1</text>
<text x="44.7" y="30.8">D1</text>
<text x="44.7" y="33.3">D2</text>
<text x="44.7" y="35.9">D3</text>
<text x="56.3" y="30.8">O1</text>
<text x="56.3" y="33.3">O2</text>
<text x="56.3" y="35.9">O3</text>
<text x="140.5" y="31.6">D2</text>
<text x="140.5" y="34.1">D3</text>
<text x="152" y="31.6">O2</text>
<text x="152" y="34.1">O3</text>
<text x="282.6" y="32.2">DB15_Female</text>
<text x="44.7" y="38.4">D4</text>
<text x="44.7" y="41">D5</text>
<text x="56.3" y="38.4">O4</text>
<text x="56.3" y="41">O5</text>
<text x="140.5" y="36.6">D4</text>
<text x="140.5" y="39.2">D5</text>
<text x="140.5" y="41.7">D6</text>
<text x="152" y="36.6">O4</text>
<text x="152" y="39.2">O5</text>
<text x="152" y="41.7">O6</text>
<text x="44.7" y="43.5">D6</text>
<text x="44.7" y="46">D7</text>
<text x="56.3" y="43.5">O6</text>
<text x="56.3" y="46">O7</text>
<text x="126.6" y="44.9">GND</text>
<text x="140.5" y="44.3">D7</text>
<text x="152" y="44.3">O7</text>
<text x="240.8" y="47.6">R_Pot</text>
<text x="44.7" y="53.7">OE</text>
<text x="44.7" y="51.1">Cp</text>
<text x="140.5" y="51.9">OE</text>
<text x="140.5" y="49.3">Cp</text>
<text x="148.4" y="53.1" transform="rotate(-90 148.4 53.1)">GND</text>
<text x="233.4" y="49.1">D9</text>
<text x="234" y="51.6">D</text>
<text x="240.8" y="50.1">RV1</text>
<text x="35.4" y="56.2">GND</text>
<text x="52.6" y="54.9" transform="rotate(-90 52.6 54.9)">GND</text>
<text x="65.5" y="56.5">+5V</text>
<text x="71.9" y="58.4" transform="rotate(-90 71.9 58.4)">R11</text>
<text x="75.5" y="58.7" transform="rotate(-90 75.5 58.7)">R10</text>
<text x="79.6" y="58.9" transform="rotate(-90 79.6 58.9)">R9</text>
<text x="194" y="58.9" transform="rotate(-90 194 58.9)">+5V</text>
<text x="262.3" y="54.4" transform="rotate(-90 262.3 54.4)">GND</text>
<text x="43.5" y="61.9">GND</text>
<text x="53.8" y="63.6">U43</text>
<text x="55" y="62.5">+5V</text>
<text x="62.2" y="60.8">R12</text>
<text x="68.1" y="64" transform="rotate(-90 68.1 64)">R</text>
<text x="71.9" y="64" transform="rotate(-90 71.9 64)">R</text>
<text x="75.5" y="64" transform="rotate(-90 75.5 64)">R</text>
<text x="79.3" y="64" transform="rotate(-90 79.3 64)">R</text>
<text x="139.3" y="60.1">GND</text>
<text x="149.5" y="64.3">U46</text>
<text x="151.1" y="63.2">+5V</text>
<text x="195.3" y="64.3">U47</text>
<text x="220.6" y="63.6">1K4</text>
<text x="220.6" y="65.8">1K4</text>
<text x="44.7" y="70.2">D0</text>
<text x="52.6" y="71.1" transform="rotate(-90 52.6 71.1)">VCC</text>
<text x="53.8" y="66.1">74FCT374</text>
<text x="56.3" y="70.2">O0</text>
<text x="89.9" y="70.2">D7</text>
<text x="100.4" y="71.4">O</text>
<text x="100.4" y="69.5">~{O}</text>
<text x="140.5" y="70.9">D0</text>
<text x="148.4" y="71.8" transform="rotate(-90 148.4 71.8)">VCC</text>
<text x="149.5" y="66.9">74FCT374</text>
<text x="152" y="70.9">O0</text>
<text x="186.2" y="70.9">D0</text>
<text x="194.1" y="71.8" transform="rotate(-90 194.1 71.8)">VCC</text>
<text x="195.3" y="66.9">74FCT374</text>
<text x="197.7" y="70.9">O0</text>
<text x="44.7" y="72.7">D1</text>
<text x="44.7" y="75.2">D2</text>
<text x="44.7" y="77.8">D3</text>
<text x="56.3" y="72.7">O1</text>
<text x="56.3" y="75.2">O2</text>
<text x="56.3" y="77.8">O3</text>
<text x="89.9" y="72.7">D6</text>
<text x="89.9" y="75.2">D5</text>
<text x="89.9" y="77.8">D4</text>
<text x="100.5" y="77.8">B</text>
<text x="100.5" y="75.2">C</text>
<text x="140.5" y="73.5">D1</text>
<text x="140.5" y="76">D2</text>
<text x="152" y="73.5">O1</text>
<text x="152" y="76">O2</text>
<text x="186.2" y="73.5">D1</text>
<text x="186.2" y="76">D2</text>
<text x="197.7" y="73.5">O1</text>
<text x="197.7" y="76">O2</text>
<text x="230.3" y="73.5">130</text>
<text x="237.9" y="73.5">220</text>
<text x="245.5" y="73.5">130</text>
<text x="253.1" y="73.5">220</text>
<text x="44.7" y="80.3">D4</text>
<text x="44.7" y="82.9">D5</text>
<text x="56.3" y="80.3">O4</text>
<text x="56.3" y="82.9">O5</text>
<text x="89.9" y="80.3">D3</text>
<text x="89.9" y="82.9">D2</text>
<text x="100.6" y="80.3">A</text>
<text x="140.5" y="81.1">D4</text>
<text x="140.5" y="83.6">D5</text>
<text x="140.5" y="78.5">D3</text>
<text x="152" y="81.1">O4</text>
<text x="152" y="83.6">O5</text>
<text x="152" y="78.5">O3</text>
<text x="186.2" y="81.1">D4</text>
<text x="186.2" y="83.6">D5</text>
<text x="186.2" y="78.5">D3</text>
<text x="197.7" y="81.1">O4</text>
<text x="197.7" y="83.6">O5</text>
<text x="197.7" y="78.5">O3</text>
<text x="233" y="80.3">1K4</text>
<text x="233" y="82.6">1K4</text>
<text x="44.7" y="85.4">D6</text>
<text x="44.7" y="87.9">D7</text>
<text x="56.3" y="85.4">O6</text>
<text x="56.3" y="87.9">O7</text>
<text x="89.9" y="85.4">D1</text>
<text x="89.9" y="87.9">D0</text>
<text x="98.2" y="86.7">Gnd</text>
<text x="98.5" y="89.2">Vcc</text>
<text x="100.5" y="84.7">~{G}</text>
<text x="111" y="89.2">+5V</text>
<text x="111.3" y="84.1">GND</text>
<text x="126.6" y="89.3">GND</text>
<text x="140.5" y="86.2">D6</text>
<text x="140.5" y="88.7">D7</text>
<text x="152" y="86.2">O6</text>
<text x="152" y="88.7">O7</text>
<text x="172.3" y="89.3">GND</text>
<text x="186.2" y="86.2">D6</text>
<text x="186.2" y="88.7">D7</text>
<text x="197.7" y="86.2">O6</text>
<text x="197.7" y="88.7">O7</text>
<text x="233.3" y="87.4">1K3</text>
<text x="44.7" y="95.6">OE</text>
<text x="44.7" y="93">Cp</text>
<text x="67.9" y="93.5" transform="rotate(-90 67.9 93.5)">R</text>
<text x="71.7" y="93.5" transform="rotate(-90 71.7 93.5)">R</text>
<text x="75.2" y="93.5" transform="rotate(-90 75.2 93.5)">R</text>
<text x="79.1" y="93.5" transform="rotate(-90 79.1 93.5)">R</text>
<text x="80.3" y="93.3">R13</text>
<text x="92.3" y="94.8">74F151</text>
<text x="140.5" y="93.8">Cp</text>
<text x="186.2" y="93.8">Cp</text>
<text x="233.3" y="90.7">1K3</text>
<text x="233.3" y="94">1K3</text>
<text x="52.6" y="96.8" transform="rotate(-90 52.6 96.8)">GND</text>
<text x="67.9" y="100.6" transform="rotate(-90 67.9 100.6)">R16</text>
<text x="71.7" y="100.8" transform="rotate(-90 71.7 100.8)">R15</text>
<text x="75.2" y="100.8" transform="rotate(-90 75.2 100.8)">R14</text>
<text x="76.5" y="100.6">GND</text>
<text x="93.9" y="97.3">U41</text>
<text x="140.5" y="96.3">OE</text>
<text x="148.4" y="97.5" transform="rotate(-90 148.4 97.5)">GND</text>
<text x="178.1" y="99.9">GND</text>
<text x="186.2" y="96.3">OE</text>
<text x="194.1" y="97.5" transform="rotate(-90 194.1 97.5)">GND</text>
<text x="145.5" y="107.5">GND</text>
<text x="191.3" y="107.5">GND</text>
<text x="204.8" y="105">+5V</text>
<text x="231.9" y="104.2">+5V</text>
<text x="49.8" y="108.3">GND</text>
<text x="202.8" y="114" transform="rotate(-90 202.8 114)">VCC</text>
<text x="229.9" y="113.2" transform="rotate(-90 229.9 113.2)">VCC</text>
<text x="208" y="117">U39E</text>
<text x="208" y="119.6">74HC00</text>
<text x="236" y="116.3">U40C</text>
<text x="236" y="118.8">74LS139</text>
<text x="202.8" y="123.4" transform="rotate(-90 202.8 123.4)">GND</text>
<text x="229.9" y="122.7" transform="rotate(-90 229.9 122.7)">GND</text>
<text x="114.8" y="130.2">Q1</text>
<text x="136.4" y="130.2">Q2</text>
<text x="159.3" y="130.5">Q3</text>
<text x="193.9" y="131">GND</text>
<text x="221" y="130.2">GND</text>
<text x="44.5" y="136.2">U40A</text>
<text x="113" y="137.2">D2</text>
<text x="114.8" y="132.8">Q_PNP</text>
<text x="133.9" y="138">D4</text>
<text x="136.4" y="132.8">Q_PNP</text>
<text x="159.3" y="133">Q_PNP</text>
<text x="24.2" y="142.6">U39A</text>
<text x="40.4" y="142.3">A1</text>
<text x="42.8" y="138.7">74LS139</text>
<text x="50.9" y="142.3">O0</text>
<text x="62.6" y="142.6">R</text>
<text x="62.7" y="139.5">R7</text>
<text x="105.8" y="143.8">R</text>
<text x="113" y="139.8">D</text>
<text x="127.1" y="143.8">R</text>
<text x="133.9" y="140.5">D</text>
<text x="157.2" y="138.7">D6</text>
<text x="157.2" y="141.3">D</text>
<text x="22.9" y="145.1">74HC00</text>
<text x="40.4" y="149.9">E</text>
<text x="40.4" y="144.8">A0</text>
<text x="50.9" y="144.8">O1</text>
<text x="50.9" y="147.4">O2</text>
<text x="50.9" y="149.9">O3</text>
<text x="66.4" y="149.2">D</text>
<text x="80" y="148.4">74HC00</text>
<text x="81.2" y="145.9">U39C</text>
<text x="106.1" y="146.1">R2</text>
<text x="127.4" y="146.1">R4</text>
<text x="150" y="144.1">R</text>
<text x="150.3" y="146.4">R6</text>
<text x="45.7" y="155.5">U40B</text>
<text x="65.2" y="151.7">D7</text>
<text x="25.4" y="161.6">U39B</text>
<text x="41.7" y="161.9">A1</text>
<text x="44.1" y="158.1">74LS139</text>
<text x="52.2" y="161.9">O0</text>
<text x="63.9" y="159.1">R8</text>
<text x="65.5" y="156">D8</text>
<text x="72.9" y="158.1">D</text>
<text x="117.9" y="161.5">Q4</text>
<text x="142" y="161">Q5</text>
<text x="167.4" y="161">Q6</text>
<text x="24.1" y="164.1">74HC00</text>
<text x="41.7" y="164.4">A0</text>
<text x="52.2" y="166.9">O2</text>
<text x="52.2" y="164.4">O1</text>
<text x="63.9" y="162.1">R</text>
<text x="80.8" y="168">74HC00</text>
<text x="82" y="165.4">U39D</text>
<text x="117.9" y="164">Q_PNP</text>
<text x="140.5" y="168">D3</text>
<text x="142" y="163.5">Q_PNP</text>
<text x="166.1" y="168">D5</text>
<text x="167.4" y="163.5">Q_PNP</text>
<text x="41.7" y="169.5">E</text>
<text x="52.2" y="169.5">O3</text>
<text x="116.3" y="168.5">D1</text>
<text x="116.3" y="171">D</text>
<text x="140.5" y="170.5">D</text>
<text x="166.1" y="170.5">D</text>
<text x="109.1" y="175.1">R</text>
<text x="109.4" y="177.4">R1</text>
<text x="133.2" y="174.6">R</text>
<text x="133.5" y="176.8">R3</text>
<text x="158.9" y="174.6">R</text>
<text x="159.2" y="176.8">R5</text>
</g>
<g font-size="1.8" fill="#000084">
<text x="23.3" y="25.7">RD[0..7]</text>
<text x="273.2" y="112.3">X[0..9]</text>
</g>
<g font-size="1.8" fill="#008400">
<text x="64.4" y="29.6">G1</text>
<text x="64.4" y="37.2">R0</text>
<text x="64.4" y="39.8">G0</text>
<text x="64.4" y="42.3">B0</text>
</g>
<g font-size="1.8" fill="#848400">
<text x="261.3" y="35.4">~HSYNC</text>
<text x="261.5" y="40.4">~VSYNC</text>
<text x="17.7" y="51.1">LATCH_COLOR</text>
<text x="121.6" y="49.3">LATCH_MASK</text>
<text x="25.9" y="93">LATCH_MASK</text>
<text x="32.3" y="95.6">MODE</text>
<text x="121.6" y="93.8">LATCH_MASK</text>
<text x="168.8" y="93.8">LATCH_PIX</text>
<text x="59.5" y="174.1">DAC_MODE</text>
</g>
</svg>
